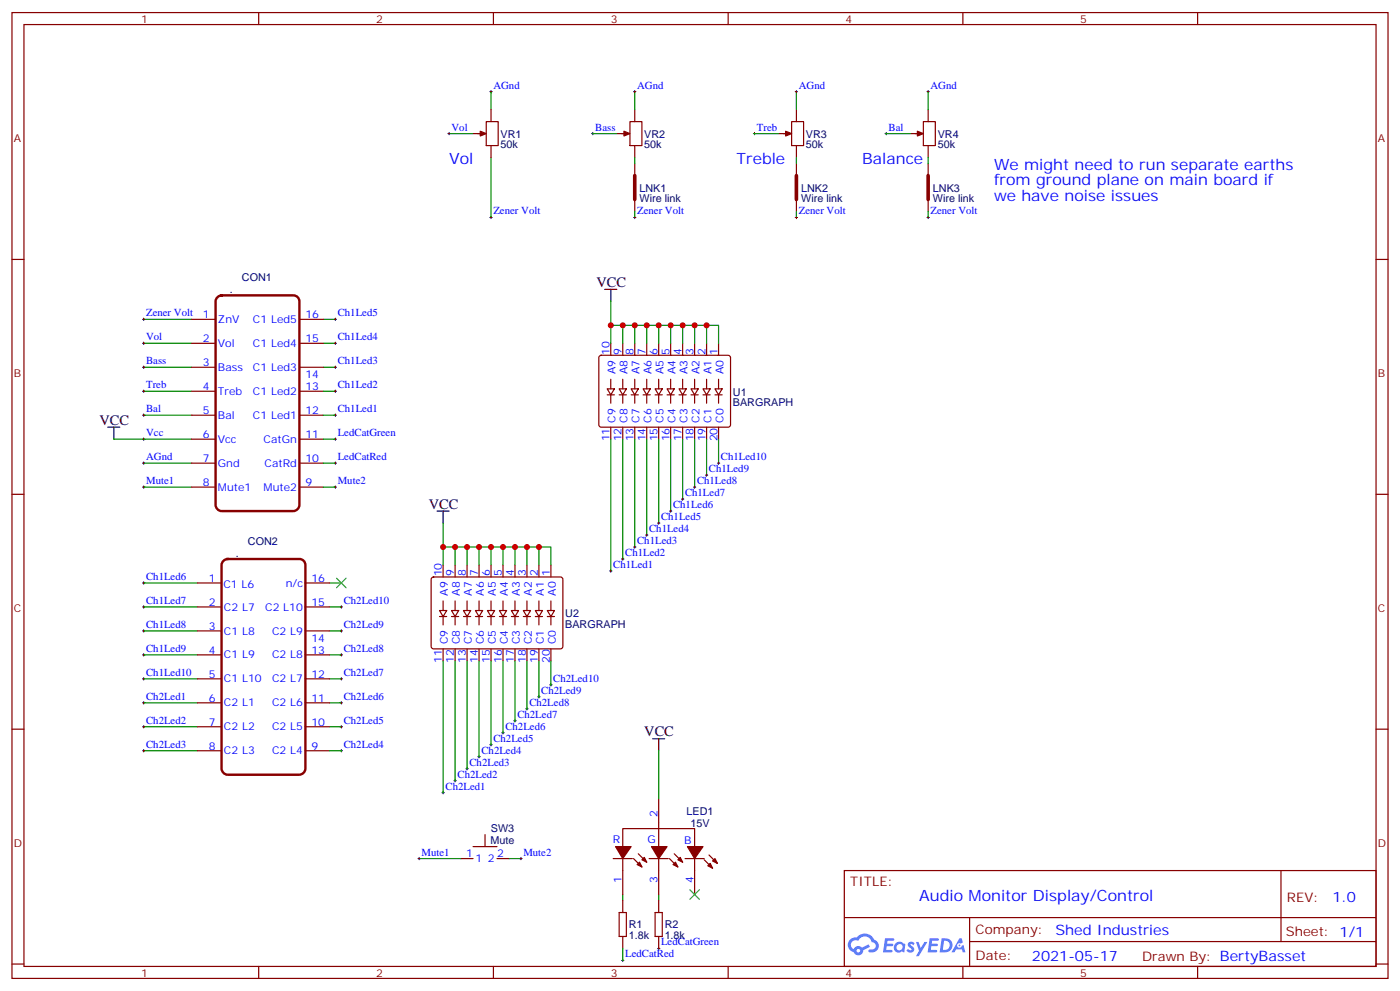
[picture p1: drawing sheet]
<svg xmlns="http://www.w3.org/2000/svg" width="412mm" height="292mm" viewBox="0 0 412 292" stroke-linecap="round" stroke-linejoin="round" font-family="sans-serif">
<g fill="none" stroke="#870000" stroke-width=".35">
<path d="M3.5 3.7h405.4v284.3h-405.4zM7.1 7.2h398.2v277.3h-398.2zM76.2 3.7v3.5M145.3 3.7v3.5M214.5 3.7v3.5M283.6 3.7v3.5M352.8 3.7v3.5M3.5 76.4h3.6M405.3 76.4h3.6M3.5 145.5h3.6M405.3 145.5h3.6M3.5 214.7h3.6"/>
<path d="M405.3 214.7h3.6M248.7 256.3h156.6v28.2h-156.6zM377.3 256.3v20.9M248.7 270.1h156.5M285.6 277.2h119.6M285.6 270.1v14.2M3.5 283.8h3.6M76.2 284.5v3.5M145.3 284.5v3.5M214.5 284.5v3.5M283.6 284.5v3.5M352.8 284.5v3.5"/>
<path d="M405.3 283.8h3.6"/>
</g>
<g fill="#5487ff">
<path d="M267.7 277.5a1.22 1.22 0 0 1 1.7 .2l-.4 .6a.47 .47 0 0 0-.3-.4 .47 .47 0 0 0-.5 .2l.1 .2a1.14 1.14 0 0 1 .8 1.8 1.14 1.14 0 0 1-1.9 0l-.2-.2 .5-.6 .7 .5a.29 .29 0 0 0 .3-.3 .29 .29 0 0 0-.2-.3 1.04 1.04 0 0 1-.6-1.7z"/>
<path d="M260.7 276.2h2.4l.3 .2-.2 .5-1.8 .1-.1 .8h1.5l.3 .4-.3 .4h-1.6l-.2 1.1h1.7l.2 .3-.2 .3-2.6 .1z"/>
<path d="M273.8 276.2h2.4l.3 .2-.1 .5-1.8 .1-.2 .8h1.6l.3 .4-.4 .4-1.6-.1-.1 1.1 1.7 .1 .2 .3-.2 .3-2.6 .1z"/>
<path d="M282.6 276.2h.7l.3 1.3-.6 .3a.69 .69 0 0 0-1 .3 .69 .69 0 0 0 .4 .9 .69 .69 0 0 0 .9-.6l.5-.2 .6 2.2h-.8l-.2-.9h-1.8l-.5 .9h-.8z"/>
<path d="M269.8 277.3h.8l.6 1.8 1.1-1.8h.9l-2.6 4.2h-.8l.9-1.5z"/>
<path d="M277.4 276.2l-.6 4.2h1.3a2.11 2.11 0 0 0 2.5-2.1 2.11 2.11 0 0 0-2.5-2.1zM278.1 277a1.39 1.39 0 0 1 1.7 1.4 1.39 1.39 0 0 1-1.8 1.2h-.3z"/>
<path d="M263.7 277.8a1.54 1.54 0 0 0-.1 2.2 1.54 1.54 0 0 0 2.2 .1l.6 .3 .3-2.3-.2-.3h-.4a1.49 1.49 0 0 0-2.4 0zM264 278.8a.94 .94 0 0 1 1.8 0 .94 .94 0 0 1-1.8 0z"/>
<path d="M250.4 276.6a2.18 2.18 0 0 0 1.1 3.7 1.44 1.44 0 0 0 1.6 .9 1.44 1.44 0 0 0 1.2-1.4l2-1.1-.5-.7-1.9 1a1.47 1.47 0 0 0-2.4 .4 1.39 1.39 0 0 1-.7-1.9 1.39 1.39 0 0 1 2-.5 2.12 2.12 0 0 1 2.2-1.3 2.12 2.12 0 0 1 1.9 1.7 1.14 1.14 0 0 1 1.1 1.4 1.14 1.14 0 0 1-1.7 .7 .43 .43 0 0 0-.5 .4 .43 .43 0 0 0 .4 .5 1.98 1.98 0 0 0 2.5-1.2 1.98 1.98 0 0 0-1.2-2.6 3.1 3.1 0 0 0-5.3-.6l-.9 .1zM252.3 279.9a.55 .55 0 0 1 1.1 0 .55 .55 0 0 1-1.1 0z"/>
<circle cx="282.6" cy="278.3" r=".26"/>
</g>
<g fill="none" stroke="#008700" stroke-width=".35">
<path d="M132.3 39.3h7M144.6 27v5.3M174.6 39.3h7.1M187 27v5.3M222.2 39.3h7.1M234.6 27v5.3M261.1 39.3h7M273.4 27v5.3M144.6 46.4v17.6M187 46.4v1.8M234.6 46.4v1.8M273.4 46.4v1.8"/>
<path d="M187 62.3v1.7M234.6 62.3v1.7M273.4 62.3v1.7M42.3 94h14.1M95.2 94h3.6M179.9 88.7v7.1M183.4 95.8v5.3M187 95.8v5.3M190.5 95.8v5.3M194 95.8v5.3M197.6 95.8v5.3M201.1 95.8v5.3"/>
<path d="M204.6 95.8v5.3M208.1 95.8v5.3M42.3 108.1h14.1M42.3 101.1h14.1M42.3 115.2h14.1M95.2 101.1h3.6M95.2 108.1h3.6M95.2 115.2h3.6M179.9 101.1v-5.3h31.8v5.3M33.5 129.3h22.9M42.3 122.2h14.1M42.3 136.3h14.1"/>
<path d="M95.2 122.2h3.6M95.2 136.3h3.6M95.2 129.3h3.6M179.9 129.3v38.8M183.4 129.3v35.3M187 129.3v31.7M190.5 129.3v28.2M194 129.3v24.7M197.6 129.3v21.2M201.1 129.3v17.6M204.6 129.3v14.1M208.1 129.3v10.6"/>
<path d="M211.7 129.3v7M42.3 143.4h14.1M95.2 143.4h3.6M130.5 154v7M42.3 178.7h15.9M42.3 171.6h15.9M97 178.7h3.5M97 171.6h3.5M130.5 166.3v-5.3h31.8v5.3M134.1 161v5.3M137.6 161v5.3M141.1 161v5.3"/>
<path d="M144.6 161v5.3M148.2 161v5.3M151.7 161v5.3M155.2 161v5.3M158.7 161v5.3M42.3 199.8h15.9M42.3 192.8h15.9M42.3 185.7h15.9M97 199.8h3.5M97 192.8h3.5M97 185.7h3.5M130.5 194.6v38.8"/>
<path d="M134.1 194.6v35.2M137.6 194.6v31.7M141.1 194.6v28.2M144.6 194.6v24.7M148.2 194.6v21.1M151.7 194.6v17.6M155.2 194.6v14.1M158.7 194.6v10.5M162.3 194.6v7M42.3 214h15.9M42.3 206.9h15.9M97 214h3.5"/>
<path d="M97 206.9h3.5M42.3 221h15.9M97 221h3.5M194 221v14.1M123.5 252.8h12.3M149.9 252.8h3.6M183.4 263.3v1.8M183.4 279.2v3.6M194 263.3v1.8"/>
</g>
<g fill="none" stroke="#870000" stroke-width=".35">
<path d="M139.3 39.3h3.6M143.2 35.8h3.6v7.1h-3.6zM144.6 32.3v3.5M181.7 39.3h3.5M185.6 35.8h3.5v7.1h-3.5zM187 32.3v3.5M229.3 39.3h3.5M233.2 35.8h3.5v7.1h-3.5zM234.6 32.3v3.5M268.1 39.3h3.5M272 35.8h3.5v7.1h-3.5zM273.4 32.3v3.5"/>
<path d="M144.6 42.9v3.5M187 42.9v3.5M187 48.2v14.1M234.6 42.9v3.5M234.6 48.2v14.1M273.4 42.9v3.5M273.4 48.2v14.1M56.4 94h7.1M88.2 94h7M56.4 101.1h7.1M56.4 108.1h7.1M56.4 115.2h7.1"/>
<path d="M88.2 101.1h7M88.2 108.1h7M88.2 115.2h7M176.6 104.8l.5-.2 37.7 .1 .4 .6-.1 20-.6 .5-37.7-.1-.4-.6v-19.8zM178.9 114.5h2.1l-1.1 1.7zM178.9 116.2h2.1M179.9 101.1v3.5M179.9 111.7v2.8M179.9 116.2v2.5M182.4 114.5h2.1l-1.1 1.7zM182.4 116.2h2.1M183.4 101.1v3.5"/>
<path d="M183.4 111.7v2.8M183.4 116.2v2.5M185.9 114.5h2.1l-1 1.7zM185.9 116.2h2.1M187 101.1v3.5M187 111.7v2.8M187 116.2v2.5M189.4 114.5h2.2l-1.1 1.7zM189.4 116.2h2.2M190.5 101.1v3.5M190.5 111.7v2.8M190.5 116.2v2.5"/>
<path d="M193 114.5h2.1l-1.1 1.7zM193 116.2h2.1M194 101.1v3.5M194 111.7v2.8M194 116.2v2.5M196.5 114.5h2.1l-1 1.7zM196.5 116.2h2.1M197.6 101.1v3.5M197.6 111.7v2.8M197.6 116.2v2.5M200 114.5h2.1l-1 1.7zM200 116.2h2.1"/>
<path d="M201.1 101.1v3.5M201.1 111.7v2.8M201.1 116.2v2.5M203.6 114.5h2.1l-1.1 1.7zM203.6 116.2h2.1M204.6 101.1v3.5M204.6 111.7v2.8M204.6 116.2v2.5M207.1 114.5h2.1l-1.1 1.7zM207.1 116.2h2.1M208.1 101.1v3.5M208.1 111.7v2.8"/>
<path d="M208.1 116.2v2.5M210.6 114.5h2.1l-1 1.7zM210.6 116.2h2.1M211.7 101.1v3.5M211.7 111.7v2.8M211.7 116.2v2.5M56.4 122.2h7.1M56.4 129.3h7.1M56.4 136.3h7.1M88.2 122.2h7M88.2 129.3h7M88.2 136.3h7"/>
<path d="M179.9 125.8v3.5M183.4 125.8v3.5M187 125.8v3.5M190.5 125.8v3.5M194 125.8v3.5M197.6 125.8v3.5M201.1 125.8v3.5M204.6 125.8v3.5M208.1 125.8v3.5M211.7 125.8v3.5M56.4 143.4h7.1M88.2 143.4h7"/>
<path d="M58.2 171.6h7.1M58.2 178.7h7.1M90 171.6h7M90 178.7h7M127.2 170.1l.5-.2h37.7l.4 .7-.1 20-.6 .4h-37.7l-.4-.7v-19.7zM129.5 179.7h2.1l-1.1 1.8zM130.5 166.3v3.6M130.5 176.9v2.8M133 179.7h2.1l-1 1.8zM134.1 166.3v3.6M134.1 176.9v2.8M136.5 179.7h2.1l-1 1.8z"/>
<path d="M137.6 166.3v3.6M137.6 176.9v2.8M140.1 179.7h2.1l-1.1 1.8zM141.1 166.3v3.6M141.1 176.9v2.8M143.6 179.7h2.1l-1.1 1.8zM144.6 166.3v3.6M144.6 176.9v2.8M147.1 179.7h2.1l-1 1.8zM148.2 166.3v3.6M148.2 176.9v2.8M150.6 179.7h2.2l-1.1 1.8z"/>
<path d="M151.7 166.3v3.6M151.7 176.9v2.8M154.2 179.7h2.1l-1.1 1.8zM155.2 166.3v3.6M155.2 176.9v2.8M157.7 179.7h2.1l-1.1 1.8zM158.7 166.3v3.6M158.7 176.9v2.8M161.2 179.7h2.1l-1 1.8zM162.3 166.3v3.6M162.3 176.9v2.8M58.2 185.7h7.1"/>
<path d="M58.2 192.8h7.1M58.2 199.8h7.1M90 185.7h7M90 192.8h7M90 199.8h7M129.5 181.5h2.1M130.5 181.5v2.5M130.5 191v3.6M133 181.5h2.1M134.1 181.5v2.5M134.1 191v3.6M136.5 181.5h2.1"/>
<path d="M137.6 181.5v2.5M137.6 191v3.6M140.1 181.5h2.1M141.1 181.5v2.5M141.1 191v3.6M143.6 181.5h2.1M144.6 181.5v2.5M144.6 191v3.6M147.1 181.5h2.1M148.2 181.5v2.5M148.2 191v3.6M150.6 181.5h2.2"/>
<path d="M151.7 181.5v2.5M151.7 191v3.6M154.2 181.5h2.1M155.2 181.5v2.5M155.2 191v3.6M157.7 181.5h2.1M158.7 181.5v2.5M158.7 191v3.6M161.2 181.5h2.1M162.3 181.5v2.5M162.3 191v3.6M58.2 206.9h7.1"/>
<path d="M58.2 214h7.1M90 206.9h7M90 214h7M58.2 221h7.1M90 221h7M194 235.1v14.1M135.8 252.8h3.5M139.3 249.2h7.1M142.9 245.7v3.5M146.4 252.8h3.5M180.6 252.8h5.7M183.4 249.2v-5.3h21.2v5.3"/>
<path d="M183.4 252.8v10.5M186.6 252.8l2.5 2.4M188 251.4l2.5 2.4M191.2 252.8h5.6M194 252.8v10.5M197.2 252.8l2.5 2.4M198.6 251.4l2.5 2.4M201.8 252.8h5.6M204.6 252.8v10.5M207.4 253.1l2.5 2.5M208.8 251.7l2.5 2.5M182.4 268.6h2.1v7.1h-2.1z"/>
<path d="M183.4 265.1v3.5M183.4 275.7v3.5M193 268.6h2.1v7.1h-2.1zM194 265.1v3.5M194 275.7v3.5"/>
</g>
<path d="M64.1 87.5l1.2-.5h21.1a1.76 1.76 0 0 1 1.8 1.7v60a1.89 1.89 0 0 1-1.8 1.8h-21.1a1.89 1.89 0 0 1-1.8-1.8v-60zM65.8 165.1l1.2-.5h21.2a1.76 1.76 0 0 1 1.8 1.7v60a1.89 1.89 0 0 1-1.8 1.8h-21.2a1.89 1.89 0 0 1-1.7-1.8v-60z" fill="none" stroke="#870000" stroke-width=".71"/>
<path d="M178.2 85.2h3.5M179.9 85.2v3.5M31.7 125.8h3.6M33.5 125.8v3.5M128.8 150.5h3.5M130.5 150.5v3.5M192.3 217.5h3.5M194 217.5v3.5" fill="none" stroke="#000" stroke-width=".35"/>
<g fill="none" stroke="#000" stroke-width=".29">
<path d="M131.9 39.3h.7M132.3 39v.7M144.3 27h.7M144.6 26.6v.7M174.3 39.3h.7M174.6 39v.7M186.6 27h.7M187 26.6v.7M221.9 39.3h.7M222.2 39v.7M234.2 27h.7M234.6 26.6v.7"/>
<path d="M260.7 39.3h.7M261.1 39v.7M273 27h.8M273.4 26.6v.7M144.3 64h.7M144.6 63.7v.7M186.6 64h.7M187 63.7v.7M234.2 64h.7M234.6 63.7v.7M273 64h.8M273.4 63.7v.7"/>
<path d="M42 94h.7M42.3 93.7v.7M98.4 94h.7M98.8 93.7v.7M42 101.1h.7M42 108.1h.7M42 115.2h.7M42.3 100.7v.7M42.3 107.8v.7M42.3 114.8v.7M98.4 101.1h.7M98.4 108.1h.7"/>
<path d="M98.4 115.2h.7M98.8 100.7v.7M98.8 107.8v.7M98.8 114.8v.7M42 136.3h.7M42 129.3h.7M42 122.2h.7M42.3 121.9v.7M42.3 128.9v.7M42.3 136v.7M98.4 136.3h.7M98.4 129.3h.7"/>
<path d="M98.4 122.2h.7M98.8 121.9v.7M98.8 128.9v.7M98.8 136v.7M207.8 139.9h.7M208.1 139.5v.7M211.3 136.3h.7M211.7 136v.7M42 143.4h.7M42.3 143.1v.7M98.4 143.4h.7M98.8 143.1v.7"/>
<path d="M190.1 157.5h.8M190.5 157.2v.7M193.7 154h.7M194 153.6v.7M197.2 150.5h.7M197.6 150.1v.7M200.7 146.9h.7M201.1 146.6v.7M204.3 143.4h.7M204.6 143.1v.7M42 171.6h.7M42 178.7h.7"/>
<path d="M42.3 171.3v.7M42.3 178.3v.7M100.2 178.7h.7M100.5 178.3v.7M179.6 168.1h.7M179.9 167.7v.8M183.1 164.6h.7M183.4 164.2v.7M186.6 161h.7M187 160.7v.7M42 185.7h.7M42 199.8h.7"/>
<path d="M42 192.8h.7M42.3 185.4v.7M42.3 192.4v.7M42.3 199.5v.7M100.2 185.7h.7M100.2 199.8h.7M100.2 192.8h.7M100.5 185.4v.7M100.5 192.4v.7M100.5 199.5v.7M42 214h.7M42 206.9h.7"/>
<path d="M42.3 206.6v.7M42.3 213.6v.7M100.2 214h.7M100.2 206.9h.7M100.5 206.6v.7M100.5 213.6v.7M144.3 219.3h.7M144.6 218.9v.7M147.8 215.7h.7M148.2 215.4v.7M151.3 212.2h.7M151.7 211.8v.7"/>
<path d="M154.9 208.7h.7M155.2 208.3v.7M158.4 205.1h.7M158.7 204.8v.7M161.9 201.6h.7M162.3 201.3v.7M42 221h.7M42.3 220.7v.7M100.2 221h.7M100.5 220.7v.7M130.2 233.4h.7M130.5 233v.7"/>
<path d="M133.7 229.8h.7M134.1 229.5v.7M137.2 226.3h.7M137.6 226v.7M140.8 222.8h.7M141.1 222.4v.7M123.1 252.8h.7M123.5 252.4v.7M153.1 252.8h.7M153.5 252.4v.7M193.7 279.2h.7M194 278.9v.7"/>
<path d="M183.1 282.8h.7M183.4 282.4v.7"/>
</g>
<g fill="#870000" stroke="#870000" stroke-width=".35">
<path d="M181.3 249.2h4.6l-2.5 3.6z"/>
<path d="M189.1 253.1l.7-.7 .7 1.4z"/>
<path d="M187.7 254.5l.7-.7 .7 1.4z"/>
<path d="M191.9 249.2h4.6l-2.5 3.6z"/>
<path d="M199.7 253.1l.7-.7 .7 1.4z"/>
<path d="M198.3 254.5l.7-.7 .7 1.4z"/>
<path d="M202.5 249.2h4.6l-2.5 3.6z"/>
<path d="M209.9 253.5l.7-.7 .7 1.4z"/>
<path d="M208.5 254.9l.7-.7 .7 1.4z"/>
<path d="M270.2 38.6l1.8 .7-1.8 .7z"/>
<path d="M231.4 38.6l1.8 .7-1.8 .7z"/>
<path d="M183.8 38.6l1.8 .7-1.8 .7z"/>
<path d="M141.5 38.6l1.7 .7-1.7 .7z"/>
</g>
<path d="M99.1 170.2l2.9 2.8M102 170.2l-2.9 2.8M203.2 261.9l2.8 2.9M206 261.9l-2.8 2.9" fill="none" stroke="#3c3" stroke-width=".35"/>
<path d="M187 51.7v7M234.6 51.7v7M273.4 51.7v7" fill="none" stroke="#870000" stroke-width="1.1"/>
<g fill="#c00">
<circle cx="208.1" cy="95.8" r=".88"/>
<circle cx="204.6" cy="95.8" r=".88"/>
<circle cx="201.1" cy="95.8" r=".88"/>
<circle cx="197.6" cy="95.8" r=".88"/>
<circle cx="194" cy="95.8" r=".88"/>
<circle cx="190.5" cy="95.8" r=".88"/>
<circle cx="187" cy="95.8" r=".88"/>
<circle cx="183.4" cy="95.8" r=".88"/>
<circle cx="179.9" cy="95.8" r=".88"/>
<circle cx="130.5" cy="161" r=".88"/>
<circle cx="134.1" cy="161" r=".88"/>
<circle cx="137.6" cy="161" r=".88"/>
<circle cx="141.1" cy="161" r=".88"/>
<circle cx="144.6" cy="161" r=".88"/>
<circle cx="148.2" cy="161" r=".88"/>
<circle cx="151.7" cy="161" r=".88"/>
<circle cx="155.2" cy="161" r=".88"/>
<circle cx="158.8" cy="161" r=".88"/>
</g>
<g font-size="4.6" fill="#00f">
<text x="132.3" y="48.2">Vol</text>
<text x="217" y="48.2">Treble</text>
<text x="254" y="48.2">Balance</text>
<text x="292.8" y="49.9">We might need to run separate earths</text>
<text x="292.8" y="54.5">from ground plane on main board if</text>
<text x="292.8" y="59.1">w</text>
<text x="296.6" y="59.1">e have noise issues</text>
<text x="270.8" y="265.3">Audio Monitor Display/Control</text>
</g>
<g font-size="4.2">
<text x="175.7" y="84.5">VCC</text>
<text x="29.3" y="125.1">VCC</text>
<text x="126.3" y="149.8">VCC</text>
<text x="189.8" y="216.8">VCC</text>
</g>
<g font-size="4.2" fill="#00f">
<text x="392.5" y="265.6">1.0</text>
<text x="310.9" y="275.1">Shed Industries</text>
<text x="304" y="282.9">2021-05-17</text>
</g>
<g font-size="3.9" fill="#800">
<text x="250.5" y="260.9">TITLE:</text>
<text x="379.1" y="265.6">REV:</text>
<text x="287.4" y="275.1">Company:</text>
<text x="378.7" y="275.7">Sheet: 1/1</text>
<text x="287.4" y="282.8">Date:</text>
<text x="336.4" y="282.8">Draw</text>
<text x="346.6" y="282.8">n By: BertyBasset</text>
</g>
<g font-size="3.2" fill="#800">
<text x="41.6" y="6.7">1</text>
<text x="110.8" y="6.7">2</text>
<text x="179.9" y="6.7">3</text>
<text x="249.1" y="6.7">4</text>
<text x="318.2" y="6.7">5</text>
<text x="4.1" y="41.8">A</text>
<text x="405.9" y="41.8">A</text>
<text x="4.1" y="110.9">B</text>
<text x="405.9" y="110.9">B</text>
<text x="4.1" y="180.1">C</text>
<text x="405.9" y="180.1">C</text>
<text x="4.1" y="249.2">D</text>
<text x="405.9" y="249.2">D</text>
<text x="41.6" y="287.5">1</text>
<text x="110.8" y="287.5">2</text>
<text x="179.9" y="287.5">3</text>
<text x="249.1" y="287.5">4</text>
<text x="318.2" y="287.5">5</text>
</g>
<g font-size="3.2" fill="#00f">
<text x="145.3" y="26.1">AGnd</text>
<text x="187.7" y="26.1">AGnd</text>
<text x="235.3" y="26.1">AGnd</text>
<text x="274.1" y="26.1">AGnd</text>
<text x="133" y="38.5">Vol</text>
<text x="175.3" y="38.5">Bass</text>
<text x="223" y="38.5">Treb</text>
<text x="261.8" y="38.5">Bal</text>
<text x="145.3" y="63.1">Zener Volt</text>
<text x="187.7" y="63.1">Zener Volt</text>
<text x="235.3" y="63.1">Zener Volt</text>
<text x="274.1" y="63.1">Zener Volt</text>
<text x="43" y="93.1">Zener Volt</text>
<text x="59.7" y="93.7">1</text>
<text x="64.2" y="95.1">ZnV</text>
<text x="74.5" y="95.1">C1 Led5</text>
<text x="90" y="93.7">16</text>
<text x="99.5" y="93.1">Ch1Led5</text>
<text x="43" y="100.2">Vol</text>
<text x="59.7" y="100.7">2</text>
<text x="90" y="100.7">15</text>
<text x="99.5" y="100.2">Ch1Led4</text>
<text x="43" y="107.2">Bass</text>
<text x="59.7" y="107.8">3</text>
<text x="64.2" y="102.1">Vol</text>
<text x="74.5" y="102.1">C1 Led4</text>
<text x="99.5" y="107.2">Ch1Led3</text>
<text x="179.6" y="104.4" transform="rotate(-90 179.6 104.4)">10</text>
<text x="183.1" y="104.4" transform="rotate(-90 183.1 104.4)">9</text>
<text x="186.6" y="104.4" transform="rotate(-90 186.6 104.4)">8</text>
<text x="190.1" y="104.4" transform="rotate(-90 190.1 104.4)">7</text>
<text x="193.7" y="104.4" transform="rotate(-90 193.7 104.4)">6</text>
<text x="197.2" y="104.4" transform="rotate(-90 197.2 104.4)">5</text>
<text x="200.7" y="104.4" transform="rotate(-90 200.7 104.4)">4</text>
<text x="204.3" y="104.4" transform="rotate(-90 204.3 104.4)">3</text>
<text x="207.8" y="104.4" transform="rotate(-90 207.8 104.4)">2</text>
<text x="211.3" y="104.4" transform="rotate(-90 211.3 104.4)">1</text>
<text x="64.2" y="109.2">Bass</text>
<text x="74.5" y="109.2">C1 Led3</text>
<text x="90" y="111.3">14</text>
<text x="181.3" y="110.1" transform="rotate(-90 181.3 110.1)">A9</text>
<text x="184.9" y="110.1" transform="rotate(-90 184.9 110.1)">A8</text>
<text x="188.4" y="110.1" transform="rotate(-90 188.4 110.1)">A7</text>
<text x="191.9" y="110.1" transform="rotate(-90 191.9 110.1)">A6</text>
<text x="195.4" y="110.1" transform="rotate(-90 195.4 110.1)">A5</text>
<text x="199" y="110.1" transform="rotate(-90 199 110.1)">A4</text>
<text x="202.5" y="110.1" transform="rotate(-90 202.5 110.1)">A3</text>
<text x="206" y="110.1" transform="rotate(-90 206 110.1)">A2</text>
<text x="209.5" y="110.1" transform="rotate(-90 209.5 110.1)">A1</text>
<text x="213.1" y="110.1" transform="rotate(-90 213.1 110.1)">A0</text>
<text x="43" y="114.3">Treb</text>
<text x="59.7" y="114.8">4</text>
<text x="64.2" y="116.2">Treb</text>
<text x="74.5" y="116.2">C1 Led2</text>
<text x="90" y="114.8">13</text>
<text x="99.5" y="114.3">Ch1Led2</text>
<text x="43" y="121.4">Bal</text>
<text x="59.7" y="121.9">5</text>
<text x="64.2" y="123.3">Bal</text>
<text x="74.5" y="123.3">C1 Led1</text>
<text x="90" y="121.9">12</text>
<text x="99.5" y="121.4">Ch1Led1</text>
<text x="181.3" y="124.5" transform="rotate(-90 181.3 124.5)">C9</text>
<text x="184.9" y="124.5" transform="rotate(-90 184.9 124.5)">C8</text>
<text x="188.4" y="124.5" transform="rotate(-90 188.4 124.5)">C7</text>
<text x="191.9" y="124.5" transform="rotate(-90 191.9 124.5)">C6</text>
<text x="195.4" y="124.5" transform="rotate(-90 195.4 124.5)">C5</text>
<text x="199" y="124.5" transform="rotate(-90 199 124.5)">C4</text>
<text x="202.5" y="124.5" transform="rotate(-90 202.5 124.5)">C3</text>
<text x="206" y="124.5" transform="rotate(-90 206 124.5)">C2</text>
<text x="209.5" y="124.5" transform="rotate(-90 209.5 124.5)">C1</text>
<text x="213.1" y="124.5" transform="rotate(-90 213.1 124.5)">C0</text>
<text x="43" y="128.4">Vcc</text>
<text x="59.7" y="128.9">6</text>
<text x="64.2" y="130.4">Vcc</text>
<text x="77.6" y="130.4">CatGn</text>
<text x="90" y="128.9">11</text>
<text x="99.5" y="128.4">LedCatGreen</text>
<text x="179.6" y="130" transform="rotate(-90 179.6 130)">11</text>
<text x="183.1" y="130" transform="rotate(-90 183.1 130)">12</text>
<text x="186.6" y="130" transform="rotate(-90 186.6 130)">13</text>
<text x="190.1" y="130" transform="rotate(-90 190.1 130)">14</text>
<text x="193.7" y="130" transform="rotate(-90 193.7 130)">15</text>
<text x="197.2" y="130" transform="rotate(-90 197.2 130)">16</text>
<text x="200.7" y="130" transform="rotate(-90 200.7 130)">17</text>
<text x="204.3" y="130" transform="rotate(-90 204.3 130)">18</text>
<text x="207.8" y="130" transform="rotate(-90 207.8 130)">19</text>
<text x="211.3" y="130" transform="rotate(-90 211.3 130)">20</text>
<text x="43" y="135.5">AGnd</text>
<text x="59.7" y="136">7</text>
<text x="64.2" y="137.4">Gnd</text>
<text x="77.9" y="137.4">CatRd</text>
<text x="90" y="136">10</text>
<text x="99.5" y="135.5">LedCatRed</text>
<text x="212.4" y="135.5">Ch1Led10</text>
<text x="43" y="142.5">Mute1</text>
<text x="59.7" y="143.1">8</text>
<text x="90" y="143.1">9</text>
<text x="99.5" y="142.5">Mute2</text>
<text x="205.3" y="142.5">Ch1Led8</text>
<text x="208.8" y="139">Ch1Led9</text>
<text x="64.2" y="144.5">Mute1</text>
<text x="77.7" y="144.5">Mute2</text>
<text x="198.3" y="149.6">Ch1Led6</text>
<text x="201.8" y="146">Ch1Led7</text>
<text x="194.7" y="153.1">Ch1Led5</text>
<text x="187.7" y="160.2">Ch1Led3</text>
<text x="191.2" y="156.6">Ch1Led4</text>
<text x="180.6" y="167.2">Ch1Led1</text>
<text x="184.1" y="163.7">Ch1Led2</text>
<text x="43" y="170.7">Ch1Led6</text>
<text x="61.5" y="171.3">1</text>
<text x="65.8" y="173">C1 L6</text>
<text x="84.2" y="172.7">n/c</text>
<text x="91.7" y="171.3">16</text>
<text x="130.2" y="169.7" transform="rotate(-90 130.2 169.7)">10</text>
<text x="133.7" y="169.7" transform="rotate(-90 133.7 169.7)">9</text>
<text x="137.2" y="169.7" transform="rotate(-90 137.2 169.7)">8</text>
<text x="140.8" y="169.7" transform="rotate(-90 140.8 169.7)">7</text>
<text x="144.3" y="169.7" transform="rotate(-90 144.3 169.7)">6</text>
<text x="147.8" y="169.7" transform="rotate(-90 147.8 169.7)">5</text>
<text x="151.3" y="169.7" transform="rotate(-90 151.3 169.7)">4</text>
<text x="154.9" y="169.7" transform="rotate(-90 154.9 169.7)">3</text>
<text x="158.4" y="169.7" transform="rotate(-90 158.4 169.7)">2</text>
<text x="161.9" y="169.7" transform="rotate(-90 161.9 169.7)">1</text>
<text x="43" y="177.8">Ch1Led7</text>
<text x="61.5" y="178.3">2</text>
<text x="66" y="179.7">C2 L7</text>
<text x="78.1" y="179.7">C2 L10</text>
<text x="91.7" y="178.3">15</text>
<text x="101.2" y="177.8">Ch2Led10</text>
<text x="131.9" y="175.4" transform="rotate(-90 131.9 175.4)">A9</text>
<text x="135.5" y="175.4" transform="rotate(-90 135.5 175.4)">A8</text>
<text x="139" y="175.4" transform="rotate(-90 139 175.4)">A7</text>
<text x="142.5" y="175.4" transform="rotate(-90 142.5 175.4)">A6</text>
<text x="146" y="175.4" transform="rotate(-90 146 175.4)">A5</text>
<text x="149.6" y="175.4" transform="rotate(-90 149.6 175.4)">A4</text>
<text x="153.1" y="175.4" transform="rotate(-90 153.1 175.4)">A3</text>
<text x="156.6" y="175.4" transform="rotate(-90 156.6 175.4)">A2</text>
<text x="160.2" y="175.4" transform="rotate(-90 160.2 175.4)">A1</text>
<text x="163.7" y="175.4" transform="rotate(-90 163.7 175.4)">A0</text>
<text x="43" y="184.9">Ch1Led8</text>
<text x="61.5" y="185.4">3</text>
<text x="101.2" y="184.9">Ch2Led9</text>
<text x="43" y="191.9">Ch1Led9</text>
<text x="66" y="186.8">C1 L8</text>
<text x="80.1" y="186.8">C2 L9</text>
<text x="91.7" y="188.9">14</text>
<text x="101.2" y="191.9">Ch2Led8</text>
<text x="131.9" y="189.7" transform="rotate(-90 131.9 189.7)">C9</text>
<text x="135.5" y="189.7" transform="rotate(-90 135.5 189.7)">C8</text>
<text x="139" y="189.7" transform="rotate(-90 139 189.7)">C7</text>
<text x="142.5" y="189.7" transform="rotate(-90 142.5 189.7)">C6</text>
<text x="146" y="189.7" transform="rotate(-90 146 189.7)">C5</text>
<text x="149.6" y="189.7" transform="rotate(-90 149.6 189.7)">C4</text>
<text x="153.1" y="189.7" transform="rotate(-90 153.1 189.7)">C3</text>
<text x="156.6" y="189.7" transform="rotate(-90 156.6 189.7)">C2</text>
<text x="160.2" y="189.7" transform="rotate(-90 160.2 189.7)">C1</text>
<text x="163.7" y="189.7" transform="rotate(-90 163.7 189.7)">C0</text>
<text x="61.5" y="192.4">4</text>
<text x="66" y="193.9">C1 L9</text>
<text x="80.1" y="193.9">C2 L8</text>
<text x="91.7" y="192.4">13</text>
<text x="130.2" y="195.2" transform="rotate(-90 130.2 195.2)">11</text>
<text x="133.7" y="195.2" transform="rotate(-90 133.7 195.2)">12</text>
<text x="137.2" y="195.2" transform="rotate(-90 137.2 195.2)">13</text>
<text x="140.8" y="195.2" transform="rotate(-90 140.8 195.2)">14</text>
<text x="144.3" y="195.2" transform="rotate(-90 144.3 195.2)">15</text>
<text x="147.8" y="195.2" transform="rotate(-90 147.8 195.2)">16</text>
<text x="151.3" y="195.2" transform="rotate(-90 151.3 195.2)">17</text>
<text x="154.9" y="195.2" transform="rotate(-90 154.9 195.2)">18</text>
<text x="158.4" y="195.2" transform="rotate(-90 158.4 195.2)">19</text>
<text x="161.9" y="195.2" transform="rotate(-90 161.9 195.2)">20</text>
<text x="43" y="199">Ch1Led10</text>
<text x="61.5" y="199.5">5</text>
<text x="66" y="200.9">C1 L10 C2 L7</text>
<text x="91.7" y="199.5">12</text>
<text x="101.2" y="199">Ch2Led7</text>
<text x="163" y="200.7">Ch2Led10</text>
<text x="43" y="206">Ch2Led1</text>
<text x="61.5" y="206.6">6</text>
<text x="66" y="208">C2 L1</text>
<text x="80.1" y="208">C2 L6</text>
<text x="91.7" y="206.6">11</text>
<text x="101.2" y="206">Ch2Led6</text>
<text x="155.9" y="207.8">Ch2Led8</text>
<text x="159.5" y="204.3">Ch2Led9</text>
<text x="43" y="213.1">Ch2Led2</text>
<text x="61.5" y="213.6">7</text>
<text x="66" y="215">C2 L2</text>
<text x="80.1" y="215">C2 L5</text>
<text x="91.7" y="213.6">10</text>
<text x="101.2" y="213.1">Ch2Led5</text>
<text x="148.9" y="214.8">Ch2Led6</text>
<text x="152.4" y="211.3">Ch2Led7</text>
<text x="43" y="220.1">Ch2Led3</text>
<text x="61.5" y="220.7">8</text>
<text x="91.7" y="220.7">9</text>
<text x="101.2" y="220.1">Ch2Led4</text>
<text x="141.8" y="221.9">Ch2Led4</text>
<text x="145.3" y="218.4">Ch2Led5</text>
<text x="66" y="222.1">C2 L3</text>
<text x="80.1" y="222.1">C2 L4</text>
<text x="138.3" y="225.4">Ch2Led3</text>
<text x="131.2" y="232.5">Ch2Led1</text>
<text x="134.8" y="229">Ch2Led2</text>
<text x="193.7" y="240.4" transform="rotate(-90 193.7 240.4)">2</text>
<text x="124.2" y="251.9">Mute1</text>
<text x="154.2" y="251.9">Mute2</text>
<text x="180.5" y="248.3">R</text>
<text x="190.7" y="248.3">G</text>
<text x="201.6" y="248.4">B</text>
<text x="137.3" y="252.4">1</text>
<text x="140.1" y="253.8">1</text>
<text x="143.7" y="253.8">2</text>
<text x="146.4" y="252.4">2</text>
<text x="183.1" y="260.1" transform="rotate(-90 183.1 260.1)">1</text>
<text x="193.7" y="260.1" transform="rotate(-90 193.7 260.1)">3</text>
<text x="204.3" y="260.1" transform="rotate(-90 204.3 260.1)">4</text>
<text x="184.1" y="281.9">LedCatRed</text>
<text x="194.7" y="278.3">LedCatGreen</text>
</g>
<g font-size="3.2" fill="#000080">
<text x="147.5" y="40.6">VR1</text>
<text x="189.8" y="40.6">VR2</text>
<text x="237.4" y="40.6">VR3</text>
<text x="276.2" y="40.6">VR4</text>
<text x="147.5" y="43.7">50k</text>
<text x="189.8" y="43.7">50k</text>
<text x="237.4" y="43.7">50k</text>
<text x="276.2" y="43.7">50k</text>
<text x="188.4" y="59.6">Wire link</text>
<text x="188.4" y="56.5">LNK1</text>
<text x="236" y="59.6">Wire link</text>
<text x="236" y="56.4">LNK2</text>
<text x="274.8" y="59.5">Wire link</text>
<text x="274.8" y="56.4">LNK3</text>
<text x="71.3" y="82.8">CON1</text>
<text x="67.7" y="86.3">.</text>
<text x="215.9" y="119.5">BARGRAPH</text>
<text x="215.9" y="116.4">U1</text>
<text x="73" y="160.4">CON2</text>
<text x="69.4" y="163.9">.</text>
<text x="166.5" y="184.8">BARGRAPH</text>
<text x="166.5" y="181.7">U2</text>
<text x="202.3" y="239.8">LED1</text>
<text x="144.6" y="245.1">SW3</text>
<text x="203.4" y="243.4">15V</text>
<text x="144.5" y="248.6">Mute</text>
<text x="185.2" y="273.3">R1</text>
<text x="195.8" y="273.3">R2</text>
<text x="185.2" y="276.5">1.8k</text>
<text x="195.8" y="276.5">1.8k</text>
</g>
</svg>
